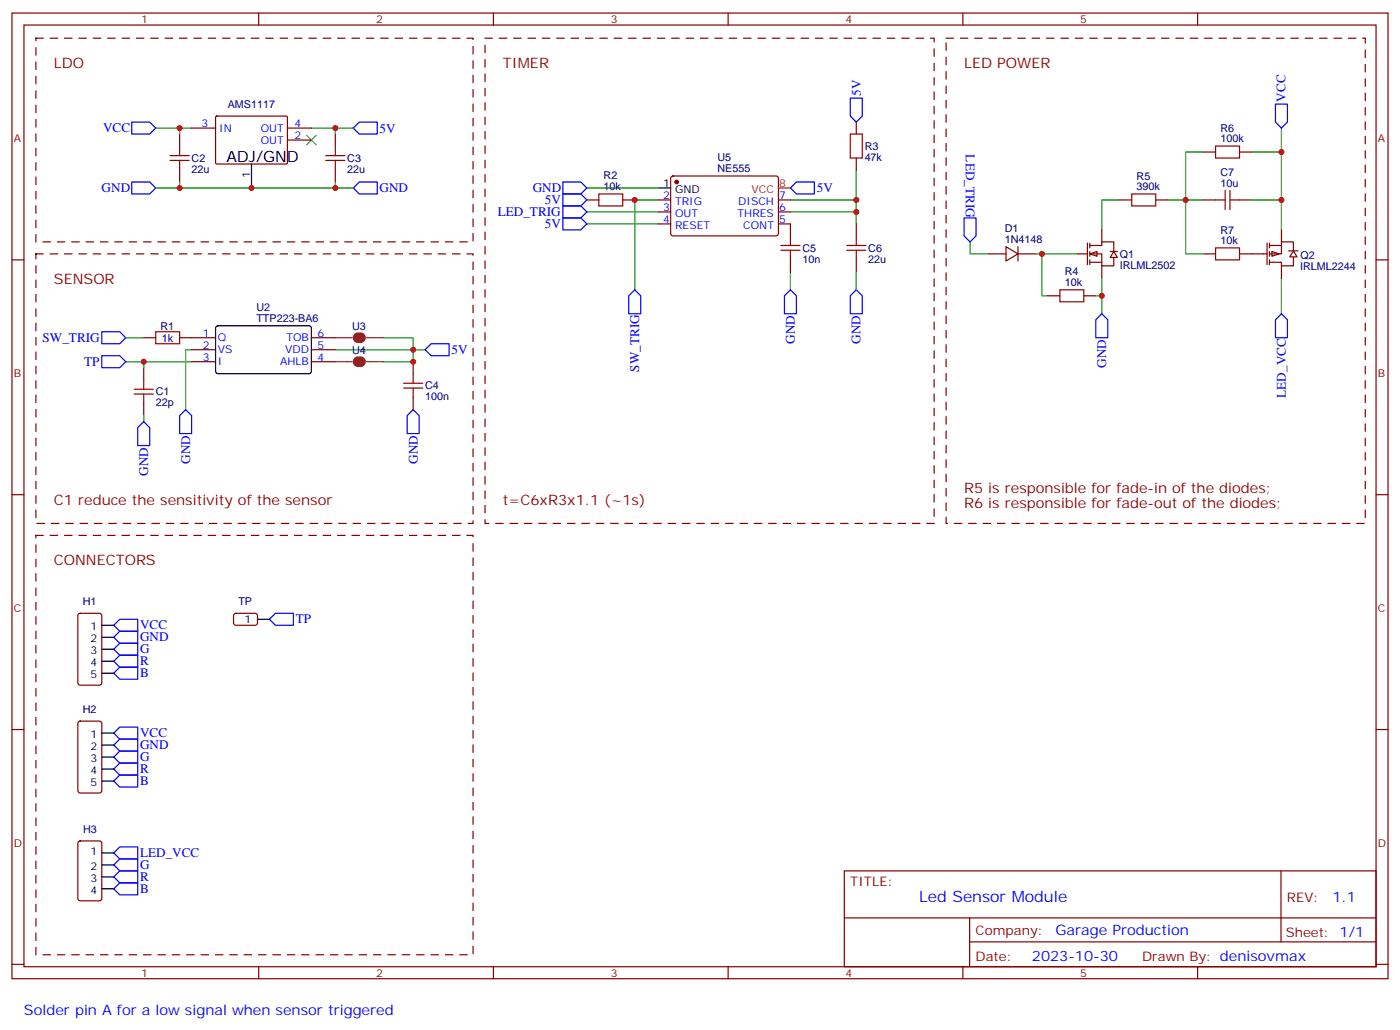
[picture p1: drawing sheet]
<svg xmlns="http://www.w3.org/2000/svg" width="412mm" height="303mm" viewBox="0 0 412 303" stroke-linecap="round" stroke-linejoin="round" font-family="sans-serif">
<g fill="none" stroke="#870000" stroke-width=".35">
<path d="M3.5 3.8h405.4v284.4h-405.4zM7.1 7.4h398.2v277.3h-398.2zM76.2 3.8v3.6M145.3 3.8v3.6M214.5 3.8v3.6M283.6 3.8v3.6M352.8 3.8v3.6M354.5 58.9h3.6M365.1 58.9h3.6M3.5 76.5h3.6M368.7 74.8h4.5M373.2 71.6v6.3"/>
<path d="M373.9 72.3h3.6M373.9 71.6v1.4M373.9 74v1.5M373.9 76.5v1.4M374.6 74l2.2 .8-2.2 .7zM377.5 67.7v3.5M377.5 78.3v3.5M381 75.5v2.8h-3.5v-1.1h-3.6M381 73.7v-2.5h-3.5v3.6h-3.6M405.3 76.5h3.6M308.7 87.1h3.5M319.3 87.1h3.5"/>
<path d="M3.5 145.7h3.6M405.3 145.7h3.6M3.5 214.8h3.6M405.3 214.8h3.6M23.2 247.8l.4-.2h5.7l.6 .4 .1 16.5-.5 .7-5.9 .1-.6-.5-.1-16.5zM248.7 256.4h156.6v28.3h-156.6zM377.3 256.5v20.8M248.7 270.3h156.5M285.6 277.3h119.6M285.6 270.3v14.1M3.5 284h3.6M76.2 284.7v3.5"/>
<path d="M145.3 284.7v3.5M214.5 284.7v3.5M283.6 284.7v3.5M352.8 284.7v3.5M405.3 284h3.6"/>
</g>
<g fill="none" stroke="#008700" stroke-width=".35">
<path d="M377.5 37.7v7.1M252.2 50.1v8.8h-19.4M252.2 58.9v3.5M329.8 58.9h-5.2v8.8M344 58.9h10.5M354.5 44.8h-5.3v14.1M368.7 44.8h8.8v22.9M285.8 71.2v3.6h5.2M305.2 74.8h1.7M317.5 74.8h-10.6v12.3h1.8M322.8 87.1h1.8M324.6 81.8v10.6"/>
<path d="M377.5 81.8v10.6"/>
</g>
<path d="M375.7 30.7h3.5v5.2l-1.7 1.8-1.8-1.8zM284 64.2h3.5v5.3l-1.7 1.7-1.8-1.7zM377.5 92.4l1.7 1.8v5.2h-3.5v-5.2zM33.5 191.2l1.8-1.8h5.3v3.5h-5.3zM35.3 192.9h5.3v3.6h-5.3l-1.8-1.8zM33.5 222.9l1.8-1.7h5.3v3.5h-5.3zM33.5 226.4l1.8-1.7h5.3v3.5h-5.3zM33.5 251.1l1.8-1.7h5.3v3.5h-5.3zM33.5 254.7l1.8-1.8h5.3v3.5h-5.3zM33.5 258.2l1.8-1.8h5.3v3.6h-5.3z" fill="none" stroke="#00f" stroke-width=".35"/>
<path d="M30 251.1h3.5M30 254.7h3.5M30 258.2h3.5M30 261.7h3.5" fill="none" stroke="#000" stroke-width=".35"/>
<path d="M358.1 58.9h2.8M360.9 56.1v5.6M362.3 58.9h2.8M362.3 56.1v5.6M312.2 85.3h7.1v3.6h-7.1z" fill="none" stroke="#a10000" stroke-width=".35"/>
<path d="M381 73.9l1.1 1.7h-2.2z" fill="#fff" stroke="#870000" stroke-width=".35"/>
<path d="M379.6 73.9h2.8" fill="none" stroke="#870000" stroke-width=".35"/>
<path d="M321 74.8l2.1-.8v1.5z" fill="#fff" stroke="#870000" stroke-width=".35"/>
<g fill="none" stroke="#870000" stroke-width=".35">
<path d="M52.9 39.5v3.5M56.4 37.7h7.1M63.6 34.4l.3-.2h20.6l.2 .3-.1 13.6-.3 .2-20.6-.1-.2-.3zM84.7 37.7h7M98.8 39.5v3.5M252.2 35.9v3.6M52.9 50.1v3.5M84.7 41.2h7M98.8 50.1v3.5M172.9 58.9h3.5M183.4 58.9h3.6M194 58.9h3.6"/>
<path d="M197.8 52l.5-.2 30.6 .1 .4 .6-.1 16.5-.6 .5-30.6-.1-.4-.6v-16.3zM229.3 58.9h3.5M252.2 46.5v3.6M329.8 58.9h3.6M340.4 58.9h3.6M354.5 44.8h3.6M365.1 44.8h3.6M194 62.4h3.6M194 65.9h3.6M229.3 65.9h3.5v3.6M229.3 62.4h3.5M232.8 76.5v3.5"/>
<path d="M252.2 65.9v3.6M252.2 76.5v3.5M291 74.8h5.3M296.3 72.6l3.6 2.2-3.6 2.1zM299.9 74.8h5.3M299.9 72.6v4.3M317.5 74.8h2.8M320.3 71.6v6.3M321 72.3h3.6v-1.1h3.5v2.8M321 74.8h3.6v3.5h3.5v-2.5M321 77.2h3.6M321 71.6v1.4"/>
<path d="M321 74v1.5M321 76.5v1.4M324.6 67.7v3.5M324.6 78.3v3.5M327 74h2.1M328.1 74l1 1.8h-2.1zM354.5 74.8h3.6M365.1 74.8h3.6M42.3 99.4h3.6M52.9 99.4h10.6M91.7 99.4h7.1M42.3 108.3v3.5"/>
<path d="M42.3 118.9v3.5M56.4 103h7.1M56.4 106.5h7.1M91.7 103h7.1M91.7 106.5h7.1M121.7 106.5v3.5M121.7 117.1v3.5M23.2 180.8l.4-.2h5.7l.6 .4 .1 20-.5 .7-5.9 .1-.6-.5-.1-20zM69 180.8l.5-.2h5.9l.4 .7v2.4l-.7 .4-5.9-.1-.4-.6v-2.1zM23.2 212.5l.4-.2h5.7l.6 .5 .1 20-.5 .6-5.9 .1-.6-.5-.1-20z"/>
</g>
<g fill="none" stroke="#00f" stroke-width=".35">
<path d="M38.8 35.9h5.3l1.8 1.8-1.8 1.8h-5.3zM105.8 35.9h5.3v3.6h-5.3l-1.7-1.8zM250.5 28.9h3.5v5.3l-1.8 1.7-1.7-1.7zM38.8 53.6h5.3l1.8 1.8-1.8 1.7h-5.3zM104.1 55.4l1.7-1.8h5.3v3.5h-5.3zM165.8 53.6h5.3l1.8 1.8-1.8 1.7h-5.3zM165.8 57.1h5.3l1.8 1.8-1.8 1.7h-5.3zM232.8 55.4l1.8-1.8h5.3v3.5h-5.3zM165.8 64.2h5.3l1.8 1.7-1.8 1.8h-5.3zM165.8 60.6h5.3l1.8 1.8-1.8 1.8h-5.3zM30 97.7h5.3l1.7 1.7-1.7 1.8h-5.3zM187 85.3l1.7 1.8v5.3h-3.5v-5.3z"/>
<path d="M232.8 85.3l1.8 1.8v5.3h-3.5v-5.3zM252.2 85.3l1.8 1.8v5.3h-3.5v-5.3zM324.6 92.4l1.7 1.8v5.2h-3.5v-5.2zM30 104.7h5.3l1.7 1.8-1.7 1.8h-5.3zM125.2 103l1.8-1.8h5.3v3.5h-5.3zM42.3 124.1l1.8 1.8v5.3h-3.5v-5.3zM54.7 120.6l1.7 1.8v5.3h-3.5v-5.3zM119.9 122.4l1.8-1.8 1.8 1.8v5.3h-3.6zM33.5 184.1l1.8-1.7h5.3v3.5h-5.3zM33.5 187.6l1.8-1.7h5.3v3.5h-5.3zM35.3 196.5h5.3v3.5h-5.3l-1.8-1.8zM79.4 182.4l1.7-1.8h5.3v3.5h-5.3z"/>
<path d="M35.3 217.6h5.3v3.6h-5.3l-1.8-1.8zM35.3 214.1h5.3v3.5h-5.3l-1.8-1.7zM33.5 230l1.8-1.8h5.3v3.5h-5.3zM35.3 260h5.3v3.5h-5.3l-1.8-1.8z"/>
</g>
<g fill="none" stroke="#008700" stroke-width=".35">
<path d="M45.9 37.7h10.5M52.9 37.7v1.8M91.7 37.7h12.4M98.8 37.7v1.8M45.9 55.4h58.2M52.9 53.6v1.8M98.8 53.6v1.8M172.9 55.4h21.1M194 58.9h-7v26.4M349.2 58.9v15.9h5.3M368.7 58.9h8.8M172.9 65.9h21.1"/>
<path d="M172.9 62.4h21.1M232.8 62.4h19.4v3.5M37 99.4h5.3M112.9 99.4h8.8v7.1h-8.8M232.8 80v5.3M252.2 80v5.3M37 106.5h19.4M42.3 106.5v1.8M56.4 103h-1.7v17.6M98.8 103h26.4M42.3 122.4v1.7"/>
</g>
<path d="M105.5 98.7a.71 .71 0 0 0-.7 .7 .71 .71 0 0 0 .7 .8M106.2 98.7a.71 .71 0 0 1 .7 .7 .71 .71 0 0 1-.7 .8M105.5 105.8a.71 .71 0 0 0-.7 .7 .71 .71 0 0 0 .7 .7M106.2 105.8a.71 .71 0 0 1 .7 .7 .71 .71 0 0 1-.7 .7" fill="none" stroke="#8c2424" stroke-width="1.8"/>
<path d="M98.8 99.4h4.9M107.9 99.4h5M98.8 106.5h4.9M107.9 106.5h5" fill="none" stroke="#8c2424" stroke-width=".35"/>
<g fill="none" stroke="#000" stroke-width=".35">
<path d="M74.1 48.3v7.1M194 55.4h3.6M63.7 96.1l.5-.2 27.1 .1 .4 .6v13l-.7 .4h-27.1l-.4-.7v-12.7zM30 184.1h3.5M30 187.6h3.5M30 191.2h3.5M30 194.7h3.5M30 198.2h3.5M75.8 182.4h3.6M30 215.9h3.5M30 219.4h3.5M30 222.9h3.5"/>
<path d="M30 226.4h3.5M30 230h3.5"/>
</g>
<path d="M10.6 11.3h128.7v59.9h-128.7zM142.9 11.3h132.3v142.8h-132.3zM278.7 11.3h123.5v142.8h-123.5zM10.6 74.8h128.7v79.3h-128.7zM10.6 157.7h128.7v123.4h-128.7z" fill="none" stroke="#870000" stroke-width=".35" stroke-dasharray="2.1 2.1"/>
<g fill="none" stroke="#a10000" stroke-width=".35">
<path d="M250.5 39.5h3.5v7h-3.5zM50.1 45.8h5.6M50.1 47.2h5.6M52.9 43v2.8M52.9 47.2v2.9M96 45.8h5.6M96 47.2h5.6M98.8 43v2.8M98.8 47.2v2.9M176.4 57.1h7v3.5h-7zM333.4 57.1h7v3.5h-7zM358.1 43h7v3.5h-7z"/>
<path d="M230 72.3h5.7M230 73.7h5.7M232.8 69.5v2.8M232.8 73.7v2.8M249.4 72.3h5.7M249.4 73.7h5.7M252.2 69.5v2.8M252.2 73.7v2.8M358.1 73h7v3.5h-7zM45.9 97.7h7v3.5h-7zM39.5 114.6h5.7M39.5 116h5.7"/>
<path d="M42.3 111.8v2.8M42.3 116v2.9M118.9 112.9h5.6M118.9 114.3h5.6M121.7 110v2.9M121.7 114.3v2.8"/>
</g>
<path d="M90.3 39.8l2.8 2.9M93.1 39.8l-2.8 2.9" fill="none" stroke="#3c3" stroke-width=".35"/>
<circle cx="199.3" cy="53.6" r=".53" fill="#870000" stroke="#870000" stroke-width=".35"/>
<path d="M229.3 55.4h3.5" fill="none" stroke="#f00" stroke-width=".35"/>
<g fill="#c00">
<circle cx="306.9" cy="74.8" r=".88"/>
<circle cx="252.2" cy="58.9" r=".88"/>
<circle cx="252.2" cy="62.4" r=".88"/>
<circle cx="377.5" cy="44.8" r=".88"/>
<circle cx="324.6" cy="87.1" r=".88"/>
<circle cx="121.7" cy="106.5" r=".88"/>
<circle cx="121.7" cy="103" r=".88"/>
<circle cx="187" cy="58.9" r=".88"/>
<circle cx="98.8" cy="37.7" r=".88"/>
<circle cx="98.8" cy="55.4" r=".88"/>
<circle cx="52.9" cy="37.7" r=".88"/>
<circle cx="52.9" cy="55.4" r=".88"/>
<circle cx="74.1" cy="55.4" r=".88"/>
<circle cx="349.3" cy="58.9" r=".88"/>
<circle cx="377.5" cy="58.9" r=".88"/>
<circle cx="42.3" cy="106.5" r=".88"/>
</g>
<text font-size="4.6" x="66.7" y="47.6">ADJ/GND</text>
<text font-size="4.6" fill="#00f" x="270.8" y="265.5">Led Sensor Module</text>
<g font-size="4.2" fill="#800">
<text x="15.9" y="20.1">LDO</text>
<text x="148.2" y="20.1">TIMER</text>
<text x="284" y="20.1">LED POWER</text>
<text x="15.9" y="83.6">SENSOR</text>
<text x="15.9" y="148.8">C1 reduce the sensitivity of the sensor</text>
<text x="148.2" y="148.8">t=C6xR3x1.1 (~1s)</text>
<text x="284" y="145.3">R5 is responsible for fade-in of the diodes;</text>
<text x="284" y="149.5">R6 is responsible for fade-out of the diodes;</text>
<text x="15.9" y="166.5">CONNECTORS</text>
</g>
<g font-size="4.2" fill="#00f">
<text x="392.5" y="265.7">1.1</text>
<text x="310.9" y="275.3">Garage Production</text>
<text x="304" y="283.1">2023-10-30</text>
<text x="7.1" y="298.8">Solder pin A for a low signal when sensor triggered</text>
</g>
<g font-size="3.9" fill="#00f">
<text x="253.6" y="28.2" transform="rotate(-90 253.6 28.2)">5V</text>
<text x="378.7" y="29.9" transform="rotate(-90 378.7 29.9)">VCC</text>
<text x="30.4" y="39">VCC</text>
<text x="111.8" y="39">5V</text>
<text x="284.5" y="45.5" transform="rotate(90 284.5 45.5)">LED_TRIG</text>
<text x="29.9" y="56.6">GND</text>
<text x="111.8" y="56.6">GND</text>
<text x="156.9" y="56.6">GND</text>
<text x="240.6" y="56.7">5V</text>
<text x="146.6" y="63.7">LED_TRIG</text>
<text x="160.5" y="60.1">5V</text>
<text x="160.5" y="67.1">5V</text>
<text x="12.6" y="100.7">SW_TRIG</text>
<text x="234.1" y="101.3" transform="rotate(-90 234.1 101.3)">GND</text>
<text x="253.5" y="101.3" transform="rotate(-90 253.5 101.3)">GND</text>
<text x="24.8" y="107.8">TP</text>
<text x="133" y="104.3">5V</text>
<text x="188.2" y="109.4" transform="rotate(-90 188.2 109.4)">SW_TRIG</text>
<text x="325.8" y="108.3" transform="rotate(-90 325.8 108.3)">GND</text>
<text x="378.7" y="117.1" transform="rotate(-90 378.7 117.1)">LED_VCC</text>
<text x="56" y="136.5" transform="rotate(-90 56 136.5)">GND</text>
<text x="123" y="136.5" transform="rotate(-90 123 136.5)">GND</text>
<text x="43.7" y="140.1" transform="rotate(-90 43.7 140.1)">GND</text>
<text x="41.3" y="185.3">VCC</text>
<text x="87.1" y="183.6">TP</text>
<text x="41.3" y="188.9">GND</text>
<text x="41.2" y="195.9">R</text>
<text x="41.3" y="192.4">G</text>
<text x="41.3" y="199.5">B</text>
<text x="41.3" y="220.6">GND</text>
<text x="41.3" y="217.1">VCC</text>
<text x="41.2" y="227.7">R</text>
<text x="41.3" y="224.2">G</text>
<text x="41.3" y="231.2">B</text>
<text x="41.3" y="252.3">LED_VCC</text>
<text x="41.3" y="255.9">G</text>
<text x="41.2" y="259.4">R</text>
<text x="41.3" y="263">B</text>
</g>
<g font-size="3.9" fill="#800">
<text x="250.5" y="261">TITLE:</text>
<text x="379.1" y="265.7">REV:</text>
<text x="287.4" y="275.2">Company:</text>
<text x="378.7" y="275.8">Sheet: 1/1</text>
<text x="287.4" y="282.9">Date:</text>
<text x="336.4" y="283">Drawn By: denisovmax</text>
</g>
<g font-size="3.2" fill="#800">
<text x="41.6" y="6.8">1</text>
<text x="110.8" y="6.8">2</text>
<text x="179.9" y="6.8">3</text>
<text x="249.1" y="6.8">4</text>
<text x="318.2" y="6.8">5</text>
<text x="4.1" y="41.9">A</text>
<text x="405.9" y="41.9">A</text>
<text x="4.1" y="111.1">B</text>
<text x="405.9" y="111.1">B</text>
<text x="4.1" y="180.2">C</text>
<text x="405.9" y="180.2">C</text>
<text x="4.1" y="249.4">D</text>
<text x="405.9" y="249.4">D</text>
<text x="41.6" y="287.7">1</text>
<text x="110.8" y="287.7">2</text>
<text x="179.9" y="287.7">3</text>
<text x="249.1" y="287.7">4</text>
<text x="318.2" y="287.7">5</text>
</g>
<g font-size="3.2" fill="#000080">
<text x="67.1" y="31.8">AMS1117</text>
<text x="359.5" y="41.9">100k</text>
<text x="359.5" y="38.8">R6</text>
<text x="56.4" y="47.6">C2</text>
<text x="102.3" y="47.6">C3</text>
<text x="211.3" y="47.4">U5</text>
<text x="254.7" y="47.3">47k</text>
<text x="254.7" y="44.1">R3</text>
<text x="56.4" y="50.8">22u</text>
<text x="102.3" y="50.8">22u</text>
<text x="177.8" y="52.9">R2</text>
<text x="211.3" y="50.6">NE555</text>
<text x="334.8" y="52.9">R5</text>
<text x="359.5" y="51.8">C7</text>
<text x="177.8" y="56.1">10k</text>
<text x="334.8" y="56.1">390k</text>
<text x="359.5" y="55">10u</text>
<text x="296" y="71.6">1N4148</text>
<text x="296" y="68.4">D1</text>
<text x="359.5" y="71.9">10k</text>
<text x="359.5" y="68.8">R7</text>
<text x="236.4" y="77.3">10n</text>
<text x="236.4" y="74.1">C5</text>
<text x="255.8" y="77.3">22u</text>
<text x="255.8" y="74.1">C6</text>
<text x="329.8" y="75.8">Q1</text>
<text x="383.1" y="76.1">Q2</text>
<text x="313.6" y="81">R4</text>
<text x="329.8" y="79.1">IRLML2502</text>
<text x="383" y="79.4">IRLML2244</text>
<text x="313.6" y="84.3">10k</text>
<text x="75.5" y="94.7">TTP223-BA6</text>
<text x="75.5" y="91.5">U2</text>
<text x="47.3" y="97">R1</text>
<text x="47.6" y="100.6">1k</text>
<text x="103.7" y="97.1">U3</text>
<text x="103.7" y="104.1">U4</text>
<text x="45.9" y="119.6">22p</text>
<text x="45.9" y="116.4">C1</text>
<text x="125.2" y="117.9">100n</text>
<text x="125.2" y="114.7">C4</text>
<text x="24.4" y="178.2">H1</text>
<text x="70.2" y="178.2">TP</text>
<text x="24.4" y="210">H2</text>
<text x="24.5" y="245.2">H3</text>
</g>
<g font-size="3.2" fill="#00f">
<text x="59.4" y="37.4">3</text>
<text x="64.6" y="38.8">IN</text>
<text x="76.8" y="38.8">OUT</text>
<text x="86.8" y="37.4">4</text>
<text x="86.8" y="40.9">2</text>
<text x="76.8" y="42.3">OUT</text>
<text x="195.4" y="58.5">2</text>
<text x="229.5" y="58.5">7</text>
<text x="195.4" y="62.1">3</text>
<text x="195.4" y="65.6">4</text>
<text x="198.9" y="60.3">TRIG</text>
<text x="198.9" y="63.8">OUT</text>
<text x="217.3" y="63.8">THRES</text>
<text x="217.5" y="60.3">DISCH</text>
<text x="229.5" y="65.6">5</text>
<text x="229.5" y="62.1">6</text>
<text x="198.9" y="67.3">RESET</text>
<text x="219" y="67.3">CONT</text>
<text x="59.7" y="99.1">1</text>
<text x="64.2" y="100.5">Q</text>
<text x="84.4" y="100.5">TOB</text>
<text x="93.5" y="99.1">6</text>
<text x="59.7" y="102.6">2</text>
<text x="59.7" y="106.2">3</text>
<text x="64.2" y="104">VS</text>
<text x="64.2" y="107.6">I</text>
<text x="82.5" y="107.6">AHLB</text>
<text x="84" y="104">VDD</text>
<text x="93.5" y="106.2">4</text>
<text x="93.5" y="102.6">5</text>
</g>
<g font-size="3.2">
<text x="73.7" y="52.4" transform="rotate(-90 73.7 52.4)">1</text>
<text x="195.4" y="55">1</text>
<text x="198.9" y="56.8">GND</text>
<text x="26.7" y="185.5">1</text>
<text x="72.1" y="183.4">1</text>
<text x="26.7" y="189.1">2</text>
<text x="26.7" y="192.6">3</text>
<text x="26.7" y="196.1">4</text>
<text x="26.7" y="199.6">5</text>
<text x="26.7" y="217.3">1</text>
<text x="26.7" y="220.8">2</text>
<text x="26.7" y="224.3">3</text>
<text x="26.7" y="227.9">4</text>
<text x="26.7" y="231.4">5</text>
<text x="26.7" y="251.8">1</text>
<text x="26.7" y="256.1">2</text>
<text x="26.7" y="259.6">3</text>
<text x="26.7" y="263.1">4</text>
</g>
<g font-size="3.2" fill="#f00">
<text x="221.4" y="56.8">VCC</text>
<text x="229.5" y="55">8</text>
</g>
</svg>
